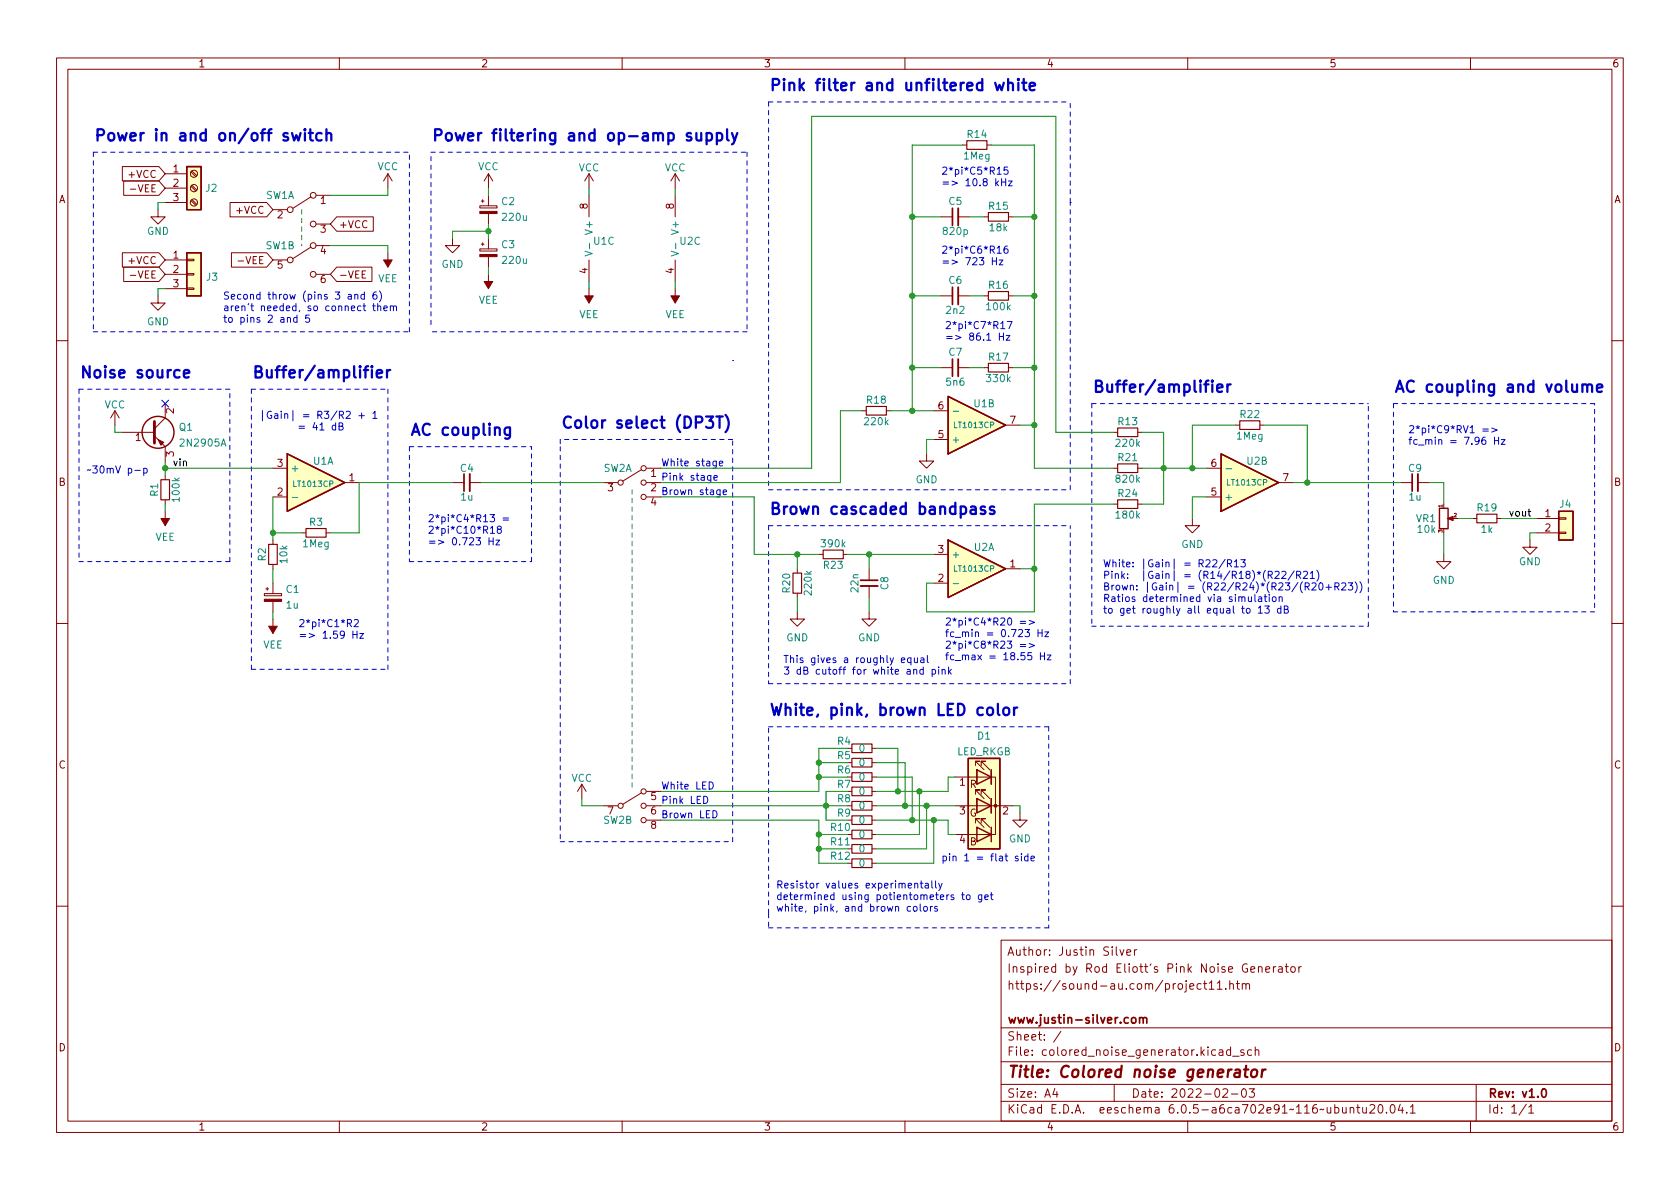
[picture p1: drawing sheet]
<svg xmlns="http://www.w3.org/2000/svg" width="297mm" height="210mm" viewBox="0 0 297 210" stroke-linecap="round" stroke-linejoin="round" font-family="sans-serif">
<g fill="none" stroke="#840000" stroke-width=".18">
<path d="M10 10.2h277v190.1h-277zM12 12.2h273v186.1h-273zM60 10.2v2M110 10.2v2M160 10.2v2M210 10.2v2M260 10.2v2M21.6 29.5h6.5l1.1 1.2-1.1 1.3h-6.5zM21.9 32h6.2l1.1 1.3-1.1 1.2h-6.2zM23 33.4h1M27.9 37.1v1.2h1.3l-1.3 1.3-1.2-1.3h1.2M29.2 30.7h3.8"/>
<path d="M29.2 33.3h3.8M29.2 35.8h3.8M33.8 35.5l.8 .8M33.8 32.9l.8 .9M33.8 30.4l.8 .8M33.9 35.3l.9 .8M33.9 32.8l.9 .8M33.9 30.2l.9 .9M40.7 35.8h6.4l1.2 1.3-1.2 1.2h-6.4zM48.3 37.1h2.5M55 34.8l-3.2 2M55.9 34.5h2.5"/>
<path d="M55.9 39.6h2.5M59.5 38.3h6.5v2.6h-6.5l-1.1-1.3zM68.6 30.7v2.6M68.6 30.7l-.8 1.3M68.6 30.7l.7 1.3M84.8 36.4h3.1v.4h-3.1zM85.1 35.6h.5M85.3 35.3v.5M86.4 30.7v2.6M86.4 34.5v1.9M86.4 37.8v1.8M86.4 30.7l-.8 1.3"/>
<path d="M86.4 30.7l.7 1.3M104.1 30.7l-.7 1.3M104.1 30.7v2.6M104.1 34.5v3.8M104.1 30.7l.8 1.3M119.4 30.7l-.8 1.3M119.4 30.7v2.6M119.4 34.5v3.8M119.4 30.7l.7 1.3M166.4 38.3h2M169.4 38.3h2M170.2 25.6h.7"/>
<path d="M174 38.3h.8M174.5 25.6h.8M178.3 38.3h.8M21.6 44.7h6.5l1.1 1.3-1.1 1.2h-6.5zM21.9 47.2h6.2l1.1 1.3-1.1 1.3h-6.2zM23 48.7h1M27.9 52.3v1.3h1.3l-1.3 1.3-1.2-1.3h1.2M29.2 46h3.8M29.2 48.5h3.8M29.2 51h3.8M33 50.9h1.3v.3h-1.3zM33 48.4h1.3v.2h-1.3z"/>
<path d="M33 45.8h1.3v.3h-1.3zM40.9 44.7h6.2l1.2 1.3-1.2 1.2h-6.2zM42.1 46.1h1M48.3 46h2.5M55 43.7l-3.2 2M55.9 43.4h2.5M55.9 48.5h2.5M59.5 47.2h6.3v2.6h-6.3l-1.1-1.3zM64 48.5h.5M64.6 47.9h-.6v1.3h.6M68.6 44.7v2.5M80 42.2v1.2h1.3l-1.3 1.3-1.3-1.3h1.3"/>
<path d="M84.8 44h3.1v.4h-3.1zM85.1 43.2h.5M85.3 42.9v.5M86.4 42.2v1.8M86.4 45.4v1.8M86.4 48.5v2.5M104.1 46v3.8M104.1 51v2.6M119.4 46v3.8M119.4 51v2.6M166.4 52.3h2M169.4 52.3h2"/>
<path d="M174 52.3h.8M178.3 52.3h.8M10 60.2h2M20.3 72.6l-.7 1.3M20.3 72.6v2.6M20.3 72.6l.8 1.3M21.6 76.4h5.7M27.3 77.1l1.9 1.9v2.5M29.2 71.4v2.5l-1.9 1.9M152.4 72.6h.8M156.7 72.6h.8M165.1 72.6h2.5"/>
<path d="M165.1 77.7h2.5M166.4 65h2M169.4 65h2M174 65h.8M177.8 75.2h2.5M178.3 65h.8M196.8 76.4h.8M201.2 76.4h.7M218.4 75.2h.8M222.8 75.2h.7M285 60.2h2M29.2 84.1v.7"/>
<path d="M29.2 88.4v.7M29.2 90.4v2.6M48.3 95.5v.8M48.3 99.8v.8M48.3 87.9h2.5M48.3 82.8h2.5M53.3 94.2h.8M57.7 94.2h.7M61 85.3h2.5M80 85.3h2M83.1 85.3h2M106.7 85.3h2.5"/>
<path d="M113.4 83.1l-3.3 2M114.3 85.3h2.5M114.3 87.9h2.5M114.3 82.8h2.5M144.8 98h.7M149.1 98h.8M163.8 80.3v1.2h1.3l-1.3 1.3-1.2-1.3h1.2M165.1 98h2.5M196.8 82.8h.8M196.8 89.1h.8M201.2 82.8h.7M201.2 89.1h.7"/>
<path d="M210.8 91.7v1.3h1.3l-1.3 1.2-1.3-1.2h1.3M213.4 87.9h2.5M213.4 82.8h2.5M226.1 85.3h2.5M247.6 85.3h2.1M250.7 85.3h2M255.3 98v1.3h1.2l-1.2 1.3-1.3-1.3h1.3M260.3 91.7h.8M264.7 91.7h.7M270.5 95.5v1.3h1.3l-1.3 1.2-1.3-1.2h1.3M271.8 91.7h3.8M271.8 94.2h3.8"/>
<path d="M275.6 94.1h1.3v.3h-1.3zM275.6 91.6h1.3v.2h-1.3zM10 110.2h2M46.7 105h3.1v.4h-3.1zM47 104.1h.5M47.2 103.9v.5M48.3 103.1v1.9M48.3 106.3v1.9M48.3 109.5v2.5M141 108.2v1.3h1.2l-1.2 1.2-1.3-1.2h1.3M141 100.6v.7M141 104.9v.8"/>
<path d="M153.7 108.2v1.3h1.2l-1.2 1.2-1.3-1.2h1.3M153.7 100.6v2M153.7 103.6v2.1M165.1 103.1h2.5M177.8 100.6h2.5M285 110.2h2M102.9 138.7l-.8 1.2M102.9 138.7v2.5M102.9 138.7l.7 1.2M114.3 139.9h2.5M149.9 139.9h.7M149.9 132.3h.7"/>
<path d="M154.2 139.9h.7M154.2 132.3h.7M154.2 134.9h.7M154.2 137.4h.7M168.9 137.4h7.1v10.2h-1M172.5 135.4v-.8h.7h-.7l1.5 1.5M172.7 136.1v2.6zM172.7 136.1h.1M173.5 135.4v-.8h.7h-.7l1.5 1.5M175.3 136.1v2.6M106.7 142.5h2.5M113.4 140.2l-3.3 2"/>
<path d="M114.3 142.5h2.5M114.3 145h2.5M149.9 152.6h.7M149.9 150.1h.7M154.2 142.5h.7M154.2 145h.7M154.2 152.6h.7M154.2 150.1h.7M154.2 147.6h.7M168.9 142.5h2.5M168.9 147.6h6.4M172.5 145.5v-.7h.7h-.7l1.5 1.5"/>
<path d="M172.5 140.5v-.8h.7h-.7l1.5 1.5M172.7 141.2v2.6zM172.7 141.2h.1M172.7 142.5h6.4M173.5 145.5v-.7h.7h-.7l1.5 1.5M173.5 140.5v-.8h.7h-.7l1.5 1.5M175.3 141.2v2.6M180.3 143.8v1.2h1.3l-1.3 1.3-1.2-1.3h1.2M10 160.2h2M177 166.3h108v32h-108zM197.4 167.4v1.3l.2 .2M198 167.9l.4 1 .3-1"/>
<path d="M199.2 168.4l.7-.1v-.3l-.5-.1-.2 .2 .1 .8h.6M200.6 167.9v1M201 167.9l-.3 .1-.1 .2M212.4 174l-.5-.1-.3 .3v.4l.2 .3h.6M212.8 173.9h.6M213 173.4v1.3l.4 .2M213.8 173.9l.4-.5v1.5M213.8 174.9h.8M215.2 173.9l.4-.5v1.5M215.2 174.9h.9M216.7 174.8v.1M217.4 174.1l.2-.2 .4 .1 .1 .9"/>
<path d="M217.4 173.4v1.5M218.6 173.9h.5M218.8 173.4v1.3l.3 .2M219.6 174.1l.3-.2 .3 .1 .1 .9M219.6 173.9v1M220.3 174.1l.2-.2 .4 .1v.9M221.1 171.4l.8-.1-.1-.3-.4-.1-.3 .2 .1 .8h.6M222.5 171.1l.2-.2 .4 .1v.9M222.5 170.9v1M223.8 171.4l.7-.1-.1-.3-.4-.1-.2 .2 .1 .8h.5M225.1 170.9v1M225.6 170.9l-.3 .1-.2 .2"/>
<path d="M226.1 171h.5l.1 .9M226.7 171.3l-.5 .1a.29 .29 0 0 0-.2 .2 .29 .29 0 0 0 .2 .3h.5M227.2 170.9h.6M227.4 170.4v1.3l.4 .2M228.4 171l.3-.1 .3 .3v.4l-.3 .3h-.3l-.2-.3v-.4zM229.6 170.9v1M230.1 170.9l-.3 .1-.2 .2M285 160.2h2M60 198.3v2M110 198.3v2M160 198.3v2M177 194.8h108"/>
<path d="M177 191.8h108M177 187.8h108M177 181.8h108M186.5 192.5l-.4 1h1M186.9 193v1M187.6 182.4l-1.3 1.9M197 191.8v3M210 198.3v2M215.6 185.7h.5l.1 .9M216.2 192.7l.6-.2 .2 .2 .1 .3-1 1h1M216.2 186l-.5 .1a.29 .29 0 0 0-.2 .2 .29 .29 0 0 0 .2 .3h.5M217.6 185.7l-.5-.1-.2 .3v.4l.1 .3h.6"/>
<path d="M217.6 185.1v1.5M217.7 193.5h1.2M217.9 186.8h1.2M219.7 192.6l.2-.1a.81 .81 0 0 1 .5 .7 .81 .81 0 0 1-.3 .8h-.1a.81 .81 0 0 1-.6-.6 .81 .81 0 0 1 .3-.8zM219.9 185.7l-.3-.1-.2 .2v.3l.5 .1v.4h-.5M220.9 192.5h.9l-.5 .6 .4 .1v.7l-.2 .1h-.4l-.2-.1M221.3 185.7l-.4-.1-.3 .3v.4l.1 .3h.6M221.9 185.8l.2-.2 .4 .1 .1 .9M221.9 185.1v1.5M238.7 196l.2-.2 .4 .1 .1 .9M238.7 195.8v1M239.9 195.8h.5"/>
<path d="M240.1 195.3v1.3l.3 .2M240.9 195.8l.1 1h.4l.2-.1M241.6 195.8v1M242.2 195.5l.6-.2 .2 .2 .1 .3-1 1h1M243.8 195.5l.2-.2a.81 .81 0 0 1 .6 .7 .81 .81 0 0 1-.3 .8h-.2a.81 .81 0 0 1-.3-1.3zM245.1 196.7v.1M246 195.4l.1-.1a.81 .81 0 0 1 .6 .7 .81 .81 0 0 1-.3 .8h-.1a.81 .81 0 0 1-.6-.6 .81 .81 0 0 1 .3-.8zM247.6 195.3l-.4 1h.9M247.9 195.8v1M248.7 196.7v.1M249.4 195.8l.4-.5v1.5M249.4 196.8h.8"/>
<path d="M260 198.3v2M261 191.8v6.5M269.9 195.3l-1.3 1.9M270.3 195.8l.4-.5v1.5M270.3 196.8h.9"/>
<circle cx="34.3" cy="35.8" r=".63"/>
<circle cx="34.3" cy="33.3" r=".63"/>
<circle cx="34.3" cy="30.7" r=".63"/>
<circle cx="51.3" cy="37.1" r=".51"/>
<circle cx="55.4" cy="34.5" r=".51"/>
<circle cx="55.4" cy="39.6" r=".51"/>
<circle cx="51.3" cy="46" r=".51"/>
<circle cx="55.4" cy="43.4" r=".51"/>
<circle cx="55.4" cy="48.5" r=".51"/>
<circle cx="109.7" cy="85.3" r=".46"/>
<circle cx="113.8" cy="82.8" r=".46"/>
<circle cx="113.8" cy="85.3" r=".46"/>
<circle cx="113.8" cy="87.9" r=".46"/>
<circle cx="113.8" cy="139.9" r=".46"/>
<circle cx="109.7" cy="142.5" r=".46"/>
<circle cx="113.8" cy="145" r=".46"/>
<circle cx="113.8" cy="142.5" r=".46"/>
</g>
<path d="M168.4 36.8v3.1M168.4 50.8v3M168.4 63.5v3M82 83.8v3.1M249.7 83.8v3.1M152.1 102.6h3.1M201.5 179.9v1M200.1 180.1l.2-.2 .5 .2v.5l-.1 .3h-.4l-.2-.1zM201.5 180.1l.2-.2 .4 .1v.9M202.1 180.1l.2-.2 .4 .1 .1 .9M272.8 192.6l.1-.1a.81 .81 0 0 1 .6 .7 .81 .81 0 0 1-.3 .8h-.1a.81 .81 0 0 1-.6-.6 .81 .81 0 0 1 .3-.8z" fill="none" stroke="#840000" stroke-width=".3"/>
<path d="M218.4 189.2l.2-.1 .6 .1-.1 1.3M219.2 189.6l-.6 .1a.4 .4 0 0 0-.4 .3 .4 .4 0 0 0 .3 .5l.6-.1M220 189.1h.7M220.3 188.5l-.2 1.7 .1 .2 .4 .1M221.4 189.3a.52 .52 0 0 1 .5-.2 .52 .52 0 0 1 .4 .4l-.1 .6a.55 .55 0 0 1-.5 .4 .55 .55 0 0 1-.5-.4zM223.2 189.1l-.2 1.4M223.8 189.1l-.4 .1-.2 .3" fill="none" stroke="#840000" stroke-width=".4"/>
<g fill="#840000" stroke="#840000" stroke-width=".18">
<path d="M46.7 106h3.1v.3h-3.1z"/>
<path d="M84.8 37.4h3.1v.4h-3.1z"/>
<path d="M84.8 45h3.1v.4h-3.1z"/>
<path d="M85.6 49.8h1.5l-.7 1.2z"/>
<path d="M47.5 110.7h1.5l-.7 1.3z"/>
<path d="M103.4 52.3h1.5l-.8 1.3z"/>
<path d="M118.6 52.3h1.5l-.7 1.3z"/>
<path d="M255.9 91.7l1-.4v.8l-1-.4h.3z"/>
<path d="M67.8 46h1.5l-.7 1.2z"/>
<path d="M28.4 91.7h1.6l-.8 1.3z"/>
<path d="M27.9 77.7l1.1 .5-.6 .5z"/>
<circle cx="176" cy="142.5" r=".25"/>
</g>
<g fill="none" stroke="#840000" stroke-width=".2">
<path d="M170.9 24.9h3.6v1.5h-3.6zM174.8 37.6h3.5v1.5h-3.5zM174.8 51.6h3.5v1.5h-3.5zM153.2 71.9h3.5v1.5h-3.5zM174.8 64.3h3.5v1.5h-3.5zM197.6 75.7h3.6v1.5h-3.6zM219.2 74.4h3.6v1.5h-3.6zM28.4 84.8h1.6v3.6h-1.6zM47.5 96.3h1.5v3.5h-1.5zM54.1 93.5h3.6v1.5h-3.6zM145.5 97.3h3.6v1.5h-3.6zM197.6 82h3.6v1.6h-3.6z"/>
<path d="M197.6 88.4h3.6v1.5h-3.6zM261.1 90.9h3.6v1.6h-3.6zM140.2 101.3h1.5v3.6h-1.5zM150.6 131.6h3.6v1.5h-3.6zM150.6 134.1h3.6v1.5h-3.6zM150.6 136.6h3.6v1.6h-3.6zM150.6 139.2h3.6v1.5h-3.6zM150.6 141.7h3.6v1.6h-3.6zM150.6 151.9h3.6v1.5h-3.6zM150.6 149.3h3.6v1.6h-3.6zM150.6 144.3h3.6v1.5h-3.6zM150.6 146.8h3.6v1.5h-3.6z"/>
</g>
<path d="M103.4 44.4l1.3 .4-1.3 .5M104.2 43v1M118.7 44.4l1.3 .4-1.3 .5M119.5 43v1M168.5 72.7h1M51.7 88h1M216.8 82.9h1M168.5 103.2h1" fill="none" stroke="#008484" stroke-width=".18"/>
<g fill="none" stroke="#840000" stroke-width=".25">
<path d="M33 29.5h2.6v7.6h-2.6zM33 44.7h2.6v7.6h-2.6zM167.6 70.1l10.2 5.1-10.2 5.1zM50.8 80.3l10.2 5-10.2 5.1zM167.6 95.5l10.2 5.1-10.2 5.1zM215.9 80.3l10.2 5-10.2 5.1zM254.5 89.9h1.5v3.6h-1.5zM275.6 90.4h2.5v5.1h-2.5zM171.2 134.1h5.6v16h-5.6zM172.7 136.1l2.6 1.3-2.6 1.3zM175.3 136.1v2.6M172.7 146.3l2.6 1.3-2.6 1.2z"/>
<path d="M172.7 141.2l2.6 1.3-2.6 1.3zM175.3 141.2v2.6M175.3 146.3v2.5"/>
<circle cx="27.9" cy="76.4" r="2.82"/>
</g>
<path d="M169.4 36.8v3.1M169.4 50.8v3M169.4 63.5v3M83.1 83.8v3.1M250.7 83.8v3.1M152.1 103.6h3.1" fill="none" stroke="#840000" stroke-width=".33"/>
<g fill="#ffffc2" stroke="#ffffc2" stroke-width=".18">
<path d="M215.9 80.3l10.2 5-10.2 5.1z"/>
<path d="M275.6 90.4h2.5v5.1h-2.5z"/>
<path d="M33 44.7h2.6v7.6h-2.6z"/>
<path d="M33 29.5h2.6v7.6h-2.6z"/>
<path d="M167.6 70.1l10.2 5.1-10.2 5.1z"/>
<path d="M171.2 134.1h5.6v16h-5.6z"/>
<path d="M50.8 80.3l10.2 5-10.2 5.1z"/>
<path d="M167.6 95.5l10.2 5.1-10.2 5.1z"/>
</g>
<path d="M27.3 74.5v3.9" fill="none" stroke="#840000" stroke-width=".51"/>
<path d="M270.2 90.4h.4M270.3 90v1.1l.3 .2" fill="none" stroke="#000" stroke-width=".18"/>
<g fill="none" stroke="#0000c2" stroke-width=".18">
<path d="M176.2 32.4l.3 .5M176.3 30.8h.7M176.5 32l-.4 .5M177.1 31.6v1.3M177.1 32.2h.7M177.8 31.6v1.3M178.2 29.5h-.6l-.1 .6 .2-.1 .4 .1 .1 .2v.4l-.2 .1-.5-.1M178.3 32h.7l-.7 .9h.7M52.5 56.2l-.4-.1-.2 .3 .1 .5h.5M52.5 55.7v1.3M54.7 55.7h-.6l-.1 .6 .2-.1 .4 .1 .1 .1v.5l-.2 .1-.5-.1M61.6 52.1h.5v.8"/>
<path d="M62.1 52.4h-.4l-.2 .2 .2 .3 .4-.1M62.7 52.2l.2-.1h.3l.1 .8M62.7 52.1v.8M64.2 54.1h.5M64.4 53.7v1.1l.3 .1M64.4 52.1h-.3l-.3 .2 .1 .5h.5M64.4 51.6v1.3M65.9 54.1h.5M66.1 53.7v1.1l.3 .1M66.5 51.6l-.3 .1a.85 .85 0 0 0 0 1.2l.4-.1 .1-.4-.3-.3h-.2l-.3 .3M66.8 54.2l.2-.1 .3 .1v.7M66.8 53.7v1.2"/>
<path d="M67.1 51.4a1.46 1.46 0 0 1 0 2M67.9 54.5l.6-.1-.1-.2-.3-.1-.2 .2v.6h.5M69 54.2l.2-.1 .3 .1 .1 .7M69 54.1v.8M69.6 54.3l.1-.2 .3 .1 .1 .7M175.5 45.6v1.2M175.5 46.2h.7M176.2 45.6v1.2M176.3 44.8h.7M176.7 46h.6l-.6 .8h.6M176.7 58.9v1.3M176.7 59.5h.7"/>
<path d="M176.9 58.1h.8M177.4 58.9v1.3M177.9 59.3h.7l-.7 .9h.7M178.1 56.8h.8l-.5 1.3M178.1 43.5l-.3 .1a.85 .85 0 0 0 0 1.2l.4-.1v-.5l-.2-.2h-.2l-.3 .2M52.9 75.4h.9M52.9 75.7h.9M55.7 74.7l-.3 .9h.7M56 75.2v.8M56.6 75.1l.3-.3v1.2M56.6 76h.7M59.3 75.3l-.3-.1-.3 .2 .2 .6h.4"/>
<path d="M59.3 74.8v1.2M59.9 75.4l.6-.1 .1-.2v-.2l-.7-.1v1.2h.5l.2-.1 .1-.3-.3-.2M60 73.4l.6-.1 .1-.2v-.3l-.7-.1v1.3M60.3 73.4l.4 .6M61.2 72.8l.5-.1 .2 .4-.7 .9h.7M63.5 73.5h.9M63.9 73v1M65.9 73.1l.4-.4v1.3M65.9 74h.8M262.2 75.9h.9M262.2 76.2h.9M263.8 75.7l.9 .4-.9 .3"/>
<path d="M264.2 77.3v1.3M264.2 77.9h.8M265 77.3v1.3M265.4 77.7h.7l-.7 .9h.7M23.8 83.2h1M25.4 82.9l.4-.1 .2 .3-.1 .5h-.5M25.4 82.8v1.3M86.5 95.1v1.3M86.5 95.7h.7M86.7 93.4l.4-.4v1.3M86.7 94.3h.7M87.2 95.1v1.3"/>
<path d="M87.7 95.5h.6l-.6 .9h.6M88.2 93.6l-.3-.3 .1-.1 .2-.2 .3 .1 .1 .2v.2l-.6 .1-.1 .2v.3l.3 .2h.2l.2-.2v-.3l-.2-.2M88.9 91.6h1M88.9 92h1M125.7 84.1v1l-.3 .3-.3-.1M125.7 84.1h-.4l-.2 .2 .1 .6h.5M126.2 84.5l.6-.1v-.3h-.4l-.2 .2 .1 .6h.5M127.2 82l.6-.2-.1-.2-.3-.1-.2 .2 .1 .6h.4M127.3 86.6v1.1l-.2 .2-.3-.1M127.3 86.7l-.3-.1-.3 .3 .1 .5h.5M127.9 87l.6-.1-.1-.2-.4-.1-.1 .2v.6h.5M214.4 99.1l.5-.1 .3 .3-.8 .9h.8"/>
<path d="M216.6 98.9l-1.1 1.6M217 99.6h.6l.2-.2-.1-.3-.7-.1v1.2M217.3 99.6l.5 .6M218.2 99.3l.4-.3v1.2M219.4 99h.8l-.4 .5 .3 .1v.5l-.2 .1-.5-.1M62.4 111.6v1.3M62.4 112.2h.7M62.6 109.7l.5-.1 .3 .3-.8 .9h.8M63.1 111.6v1.3M63.6 112h.7l-.7 .9h.7M159.4 116.8l.6-.2-.1-.2-.3-.1-.2 .2v.6h.5M161.1 116.4l-.4-.1-.2 .3 .1 .5h.5"/>
<path d="M161.1 116.3v1.3M161.5 118.5l.2-.1h.3l.1 .8M161.7 116.3v.8l.3 .1 .2-.1M162.2 116.3v.9M162.8 116.4h.5l.1 .8M163.2 118.4h-.3l-.3 .2 .2 .6h.4M163.2 117.9v1.3M163.4 116.6l-.5 .1-.1 .2 .1 .3 .5-.1M164 115.9v1.1l.1 .2M164.8 118.4h.4l.2 .2-.1 .6h-.5M164.8 118.4v1.2M166 117.9v.2"/>
<path d="M166 118.4v.8M166.6 118.5l.1-.1h.4v.8M166.6 118.4v.8M167.7 117.9v1.3M167.8 118.7l.4 .5M168.2 118.4l-.5 .5M180.4 109.9h1M180.4 110.2h1M180.4 114h1M180.4 114.3h1M181.2 111.3h.8l-.4 .5 .4 .1v.6l-.2 .1-.6-.1M182 109.7l.9 .4-.9 .3"/>
<path d="M182 113.8l.9 .4-.9 .3M182.4 115.4h-.6l-.1 .6 .2-.1 .4 .1 .1 .1v.5l-.2 .1-.5-.1M183.5 111.3v1.3M183.5 111.9h.8M184 115.4v1.3M184 116h.7M184.3 111.3v1.3M184.7 115.4v1.3M184.7 111.7h.7l-.7 .9h.7M185.2 115.8h.6l-.6 .9h.6M218.2 100.2h.8M220.5 107.6h.3l.2 .2v.4l-.2 .2h-.3l-.1-.2z"/>
<path d="M220.7 105.5l.1 .8 .3 .1 .2-.1M221.3 105.5v.9M221.9 105.1v1.1l.2 .2M222.5 107.5l.3-.3v1.2M222.5 108.4h.7M222.5 105.6h.5l.1 .8M223.1 105.8l-.4 .1-.2 .2 .2 .3 .4-.1M223.5 105.5h.5M223.6 107.2h.8l-.4 .4 .4 .2v.5l-.2 .1-.6-.1M223.7 105.1v1.1l.3 .2M224.2 101.7l.6-.1 .2-.2-.1-.3-.7-.1v1.3M224.4 105.5v.9"/>
<path d="M224.5 101.7l.5 .6M225.1 105.6l.3-.1 .2 .3v.3l-.2 .3-.3-.1-.1-.2zM225.4 101.1l.5-.1 .3 .4-.8 .9h.8M226.2 105.7l.1-.2 .4 .1v.8M226.2 105.5v.9M226.5 107.6h-.4l-.2 .2 .1 .6h.5M226.5 107.2v1.2M226.7 101.1l.4-.1 .3 .4-.8 .9h.8M227.1 107.8l.5-.1 .1-.2v-.2l-.6-.1v1.2h.5l.1-.1 .1-.3-.3-.2M228.8 101l-1.1 1.6M229.3 101.7l.6-.1 .1-.2-.1-.3-.6-.1v1.3M229.6 101.7l.4 .6"/>
<path d="M230.5 101.1l.4-.1 .3 .4-.8 .9h.8M230.8 103.7h.6l.1-.2-.1-.3-.6-.1v1.2M231.1 103.7l.4 .6M231.7 101.4l.3-.4v1.3M231.7 102.3h.7M232 103.2l.5-.1 .2 .3-.8 .9h.8M232.8 100.8a1.46 1.46 0 0 1 0 2M233.3 103.2l.2-.1a.68 .68 0 0 1 .4 .6 .68 .68 0 0 1-.4 .6l-.2-.1-.1-.3zM234.5 103.9h.9M234.9 103.4v.9M236 103.7h.6l.1-.2v-.3l-.7-.1v1.2M236.3 103.7l.4 .6"/>
<path d="M237.2 103.2l.5-.1 .3 .3-.8 .9h.8M238.4 103.1h.8l-.5 .4 .4 .2v.5l-.2 .1-.5-.1M239.6 102.9a1.46 1.46 0 0 1 0 1.9M240.4 102.9a1.46 1.46 0 0 1 0 1.9M125.4 138.3a.64 .64 0 0 1 .7 .6 .64 .64 0 0 1-.7 .6zM124.4 140.8a.64 .64 0 0 1 .7 .6 .64 .64 0 0 1-.7 .7zM126 143.3a.64 .64 0 0 1 .8 .7 .64 .64 0 0 1-.8 .6zM161.7 156.3l.2-.1 .3 .1 .1 .7M162.7 159.9v1l.2 .2M162.7 156.2h.5M162.9 155.8v1.1l.3 .1M163.6 156.3h.5v.7"/>
<path d="M164.1 156.5l-.4 .1-.2 .1 .2 .3h.4M164.8 155.8v1.1l.1 .1M165.4 155.8v1.1l.2 .1M166 156.2l.3 .8M166.6 156.2l-.5 1.1-.1 .2M168.6 158.3l-.3-.1-.2 .2 .1 .2 .4 .1v.3h-.5M170 158.2h.5M170.2 157.8v1.1l.3 .2M171 158.3l.3-.1 .2 .3v.3l-.2 .3-.3-.1-.1-.2zM173.6 158.2v1.1l-.3 .2-.3-.1M173.6 158.3l-.4-.1-.2 .3 .1 .5h.5M174.1 158.7l.6-.2v-.2l-.4-.1-.2 .2 .1 .6h.5"/>
<path d="M175.1 158.2h.5M175.3 157.8v1.1l.3 .2M180 151.5l-.3-.1-.2 .2 .1 .2 .4 .1v.3h-.5M180.6 151v.1M180.6 151.4v.8M181.7 151.5l-.3-.1-.3 .2 .2 .6h.4M181.7 151v1.2M182.3 151.8l.6-.1-.1-.2-.3-.1-.2 .2 .1 .6h.4M161 160.3h-.4l-.2 .2 .1 .6h.5M161.6 160.3h.3l.3 .2v.4l-.3 .2h-.3l-.1-.2zM163.4 160.3h.3l.3 .2v.4l-.3 .2h-.3l-.1-.2zM164.5 160.3v.8"/>
<path d="M164.9 160.3l-.4 .2M165.7 160.3h-.3l-.2 .2 .1 .1 .4 .2v.3h-.5"/>
</g>
<g fill="none" stroke="#0000c2" stroke-width=".4">
<path d="M176 14.6l.3 1.4 .4-1 .4 1 .4-1.4M178.2 14.8a.5 .5 0 0 1 .9 .1v1.1M178.2 14v2M180.1 14l-.1 .1 .1 .1 .1-.1-.1-.1v.2M180.1 14.6v1.4M180.7 14.6h.8M181 14v1.7l.1 .2 .4 .1M182.1 15.3l.9-.2-.1-.4-.6-.1-.2 .3 .1 1 .1 .1 .6-.1M51.6 23.5l.4 1.4 .4-1 .4 1 .4-1.4M53.9 22.9h-.1l.1 .1 .1-.1h-.1v.1M53.9 23.5v1.4M54.6 23.5h.7"/>
<path d="M54.9 22.9v1.7l.1 .2 .3 .1M56.9 23.6l-.6-.1-.4 .4v.6l.2 .3 .2 .1 .6-.1M57.7 23.7a.5 .5 0 0 1 .9 .1v1.1M57.7 22.9v2M123.1 23.5l.1 1.3a.54 .54 0 0 0 .8-.1M124 23.5v1.4M124.9 23.6l.6-.1 .4 .4v.6l-.2 .3-.2 .1-.6-.1M124.9 23.5v2M126.7 23.6l.6-.1 .4 .4v.6l-.2 .3-.2 .1-.6-.1M126.7 23.5v2M128.6 22.9v1.7l.2 .3M129.4 23.5l.5 1.4"/>
<path d="M130.4 23.5l-.7 1.8-.3 .2M32.5 66.1l1-.2-.1-.4-.6-.1-.3 .3 .1 1 .2 .1 .6-.1M66.6 66.1l1-.2-.1-.4-.6-.1-.3 .3 .1 1 .2 .1 .6-.1M68.4 65.4v1.4M69 65.4a.51 .51 0 0 0-.6 .4M90.2 75.6v1.6a.54 .54 0 0 1-.9 .3M90.2 75.7l-.6-.1-.4 .4v.5l.2 .3 .2 .1 .6-.1M124.8 73.7h1.3l-.7 .7a.54 .54 0 0 1 .7 .4v.5l-.2 .3-.8 .1-.3-.2M126.7 73.7h1.1M127.2 73.7v2M128.3 73.4a2.29 2.29 0 0 1 0 3M215.2 68.6l1-.2-.1-.3-.6-.1-.3 .3 .1 .9 .2 .1 .6-.1"/>
<path d="M217 68v1.3M217.6 68a.51 .51 0 0 0-.6 .4M279.8 68.2a.5 .5 0 0 1 .8 .1v1M280.6 68.3l.3-.3 .5 .1 .1 1.2M282.4 68.6l.9-.2-.1-.3-.6-.1-.2 .3 .1 .9 .1 .1 .6-.1M174.2 89.7l-.5-.1-.3 .2 .1 .3 .7 .2v.2v.3l-.2 .1-.6-.1M175.8 89.7l-.5-.1-.3 .2 .1 .3 .7 .2 .1 .2-.1 .3-.2 .1-.6-.1M174.6 125.3a.54 .54 0 0 1 .6-.2 .54 .54 0 0 1 .4 .4v.6a.54 .54 0 0 1-.5 .4 .54 .54 0 0 1-.6-.4zM176.4 124.5v1.7l.3 .3M177.6 125.2a.54 .54 0 0 1 .8 .3v.6a.54 .54 0 0 1-.5 .4 .54 .54 0 0 1-.5-.4v-.6zM179.3 125.1v1.4M179.9 125.1a.51 .51 0 0 0-.6 .4"/>
</g>
<g fill="none" stroke="#0000c2" stroke-width=".18" stroke-dasharray=".8 .8">
<path d="M135.9 18v68.6M135.9 18h53.3M16.5 26.9h55.9M16.5 26.9v31.8M76.2 26.9h55.9M132.1 26.9v31.8M189.2 35.8v-17.8M189.2 35.8h.1M16.5 58.7h55.9M72.4 58.7v-31.8M76.2 57.4v-30.5M132.1 58.7h-55.9"/>
<path d="M14 68.8v30.5M14 68.8h26.6M44.4 68.8v49.6M44.4 68.8h24.2M72.4 79v20.3M72.4 79h21.6M99.1 77.7v1.3M99.1 79v69.8M129.5 63.7h.1M129.5 77.7h-30.4M193 71.4v39.3M193 71.4h48.9"/>
<path d="M246.4 71.4v36.8M246.4 71.4h15.2M281.9 77.7v30.5M281.9 77.7v-6.3M281.9 71.4h-20.3M14 99.3h26.6M40.6 99.3v-30.5M72.4 99.3h21.6M94 99.3v-20.3M135.9 86.6h53.3M135.9 93h53.3M135.9 93v27.9"/>
<path d="M189.2 86.6v-50.8M44.4 118.4h24.2M68.6 118.4v-49.6M193 110.7h48.9M241.9 110.7v-39.3M246.4 108.2h15.2M281.9 108.2h-21.6M135.9 128.5h49.5M135.9 120.9h53.3M185.4 128.5v35.6M189.2 120.9v-27.9M99.1 148.8h30.4"/>
<path d="M129.5 148.8v-71.1M135.9 164.1h49.5M135.9 161.5v2.6M135.9 161.5v-33"/>
</g>
<path d="M53.3 37.1v6.3M111.8 86.6v53.3" fill="none" stroke="#484848" stroke-width=".18" stroke-dasharray=".8 .8"/>
<g fill="none" stroke="#008400" stroke-width=".18">
<path d="M29.2 35.8h-1.3v1.3M68.6 33.3v1.2h-10.2M86.4 33.3v1.2M86.4 39.6v2.6M104.1 33.3v1.2M119.4 33.3v1.2M161.3 38.3h5.1M170.2 25.6h-8.9v47M171.4 38.3h2.6M175.3 25.6h7.6v57.2h13.9M179.1 38.3h3.8M29.2 51h-1.3v1.3"/>
<path d="M58.4 43.4h10.2v1.3M86.4 47.2v1.3M86.4 40.9h-6.4v1.3M104.1 49.8v1.2M119.4 49.8v1.2M161.3 52.3h5.1M171.4 52.3h2.6M179.1 52.3h3.8M20.3 75.2v1.2h1.3M152.4 72.6h-3.8v12.7h-31.8M157.5 72.6h7.6M161.3 65h5.1"/>
<path d="M165.1 77.7h-1.3v2.6M171.4 65h2.6M179.1 65h3.8M180.3 75.2h2.6M196.8 76.4h-10.1v-55.8h-43.2v62.2h-26.7M201.9 76.4h3.8v12.7h-3.8M218.4 75.2h-7.6v7.6M223.5 75.2h7.6v10.1M29.2 82.8h19.1M29.2 81.5v2.6M29.2 89.1v1.3M48.3 94.2h5"/>
<path d="M48.3 87.9v7.6M80 85.3h-16.5v8.9h-5.1M85.1 85.3h21.6M116.8 87.9h16.5v10.1h11.5M141 98v2.6M149.9 98h15.2M153.7 98v2.6M196.8 89.1h-13.9v19.1h-19.1v-5.1h1.3M201.9 82.8h11.5M213.4 87.9h-2.6v3.8M228.6 85.3h19M252.7 85.3h2.6v3.8"/>
<path d="M255.3 94.2v3.8M257.8 91.7h2.5M265.4 91.7h6.4M271.8 94.2h-1.3v1.3M48.3 100.6v2.5M48.3 108.2v1.3M141 105.7v2.5M153.7 105.7v2.5M180.3 100.6h2.6M144.8 134.9h5.1M144.8 137.4h5.1M149.9 132.3h-5.1v7.6h-28"/>
<path d="M149.9 139.9h-3.9v5.1h3.9M154.9 134.9h5.1v7.6M154.9 132.3h3.8v7.6M154.9 137.4h6.4v7.6M162.6 139.9v7.7h-7.7M168.9 137.4h-1.3v2.5h-12.7M102.9 141.2v1.3h3.8M116.8 142.5h33.1M116.8 145h28v7.6h5.1M144.8 147.6h5.1M144.8 150.1h5.1M154.9 145h12.7v2.6h1.3"/>
<path d="M154.9 142.5h14M163.8 142.5v7.6h-8.9M165.1 145v7.6h-10.2M179.1 142.5h1.2v1.3"/>
</g>
<path d="M28.6 70.8l1.2 1.2M29.8 70.8l-1.2 1.2" fill="none" stroke="#000084" stroke-width=".18"/>
<g fill="#008400" stroke="#008400" stroke-width=".18">
<circle cx="182.9" cy="38.3" r=".46"/>
<circle cx="182.9" cy="52.3" r=".46"/>
<circle cx="182.9" cy="65" r=".46"/>
<circle cx="48.3" cy="94.2" r=".46"/>
<circle cx="144.8" cy="137.4" r=".46"/>
<circle cx="144.8" cy="147.6" r=".46"/>
<circle cx="144.8" cy="134.9" r=".46"/>
<circle cx="158.7" cy="139.9" r=".46"/>
<circle cx="86.4" cy="40.9" r=".46"/>
<circle cx="161.3" cy="38.3" r=".46"/>
<circle cx="161.3" cy="72.6" r=".46"/>
<circle cx="141" cy="98" r=".46"/>
<circle cx="153.7" cy="98" r=".46"/>
<circle cx="161.3" cy="65" r=".46"/>
<circle cx="161.3" cy="52.3" r=".46"/>
<circle cx="29.2" cy="82.8" r=".46"/>
<circle cx="161.3" cy="145" r=".46"/>
<circle cx="163.8" cy="142.5" r=".46"/>
<circle cx="165.1" cy="145" r=".46"/>
<circle cx="160" cy="142.5" r=".46"/>
<circle cx="205.7" cy="82.8" r=".46"/>
<circle cx="182.9" cy="100.6" r=".46"/>
<circle cx="182.9" cy="75.2" r=".46"/>
<circle cx="146" cy="142.5" r=".46"/>
<circle cx="162.6" cy="139.9" r=".46"/>
<circle cx="231.1" cy="85.3" r=".46"/>
<circle cx="210.8" cy="82.8" r=".46"/>
<circle cx="144.8" cy="150.1" r=".46"/>
</g>
<g font-size="2.8" fill="#0000c2">
<text x="135.9" y="16.1">Pink filter and unfiltered white</text>
<text x="16.5" y="24.9">Power in and on/off switch</text>
<text x="76.2" y="24.9">Power filtering and op-amp supply</text>
<text x="14" y="66.9">Noise source</text>
<text x="44.4" y="66.9">Buffer/amplifier</text>
<text x="193" y="69.4">Buffer/amplifier</text>
<text x="246.4" y="69.4">AC coupling and volume</text>
<text x="72.4" y="77">AC coupling</text>
<text x="99.1" y="75.7">Color select (DP3T)</text>
<text x="135.9" y="91">Brown cascaded bandpass</text>
<text x="135.9" y="126.5">White, pink, brown LED color</text>
</g>
<text font-size="2.8" fill="#840000" x="178" y="190.6">Title: Colored noise generator</text>
<g font-size="2.1" fill="#840000">
<text x="178" y="172">Inspired by Rod Eliott's Pink Noise Generator</text>
<text x="178" y="169">Author: Justin Silver</text>
<text x="178" y="175">https://sound-au.com/project11.htm</text>
<text x="178" y="184">Sheet: /</text>
<text x="178" y="181">www.justin-silver.com</text>
<text x="178" y="186.7">File: colored_noise_generator.kicad_sch</text>
<text x="178" y="196.9">KiCad E.D.A. eeschema 6.0.5-a6ca702e91~116~ubuntu20.04.1</text>
<text x="178" y="194.1">Size: A4</text>
<text x="200" y="194.1">Date: 2022-02-03</text>
<text x="263" y="194.1">Rev: v1.0</text>
<text x="263" y="196.9">Id: 1/1</text>
</g>
<g font-size="1.8" fill="#840000">
<text x="35" y="11.9">1</text>
<text x="85" y="11.9">2</text>
<text x="135" y="11.9">3</text>
<text x="185" y="11.9">4</text>
<text x="235" y="11.9">5</text>
<text x="285" y="11.9">6</text>
<text x="10.3" y="35.9">A</text>
<text x="23" y="31.5">+VCC</text>
<text x="23.7" y="34">-VEE</text>
<text x="30.6" y="30.5">1</text>
<text x="30.6" y="33">2</text>
<text x="30.6" y="35.6">3</text>
<text x="285.3" y="35.9">A</text>
<text x="42.1" y="37.8">+VCC</text>
<text x="49" y="38.6">2</text>
<text x="56.7" y="36.1">1</text>
<text x="56.7" y="41.1">3</text>
<text x="59.8" y="40.3">+VCC</text>
<text x="103.9" y="36.9" transform="rotate(-90 103.9 36.9)">8</text>
<text x="119.1" y="36.9" transform="rotate(-90 119.1 36.9)">8</text>
<text x="23" y="46.7">+VCC</text>
<text x="30.6" y="45.7">1</text>
<text x="42.7" y="46.7">-VEE</text>
<text x="49" y="47.5">5</text>
<text x="56.7" y="45">4</text>
<text x="23.7" y="49.2">-VEE</text>
<text x="30.6" y="48.3">2</text>
<text x="30.6" y="50.8">3</text>
<text x="56.7" y="50">6</text>
<text x="59.8" y="49.2">-VEE</text>
<text x="103.9" y="48.4" transform="rotate(-90 103.9 48.4)">4</text>
<text x="119.1" y="48.4" transform="rotate(-90 119.1 48.4)">4</text>
<text x="24" y="78">1</text>
<text x="30.7" y="73.1" transform="rotate(-90 30.7 73.1)">2</text>
<text x="165.9" y="77.5">5</text>
<text x="165.9" y="72.4">6</text>
<text x="178.6" y="74.9">7</text>
<text x="30.7" y="80.8" transform="rotate(-90 30.7 80.8)">3</text>
<text x="49" y="82.5">3</text>
<text x="214.1" y="82.5">6</text>
<text x="10.3" y="85.9">B</text>
<text x="49" y="87.6">2</text>
<text x="61.7" y="85.1">1</text>
<text x="107.5" y="86.9">3</text>
<text x="115.1" y="84.3">1</text>
<text x="115.1" y="86.9">2</text>
<text x="115.1" y="89.4">4</text>
<text x="214.1" y="87.6">5</text>
<text x="226.8" y="85.1">7</text>
<text x="285.3" y="85.9">B</text>
<text x="273.2" y="91.4">1</text>
<text x="273.2" y="94">2</text>
<text x="165.9" y="97.8">3</text>
<text x="178.6" y="100.3">1</text>
<text x="165.9" y="102.9">2</text>
<text x="10.3" y="135.9">C</text>
<text x="285.3" y="135.9">C</text>
<text x="115.1" y="141.5">5</text>
<text x="169.7" y="138.9">1</text>
<text x="171.4" y="139.3">R</text>
<text x="107.5" y="144">7</text>
<text x="115.1" y="144">6</text>
<text x="115.1" y="146.6">8</text>
<text x="169.7" y="144">3</text>
<text x="169.7" y="149.1">4</text>
<text x="171.4" y="144.4">G</text>
<text x="171.4" y="149.5">B</text>
<text x="177.3" y="144">2</text>
<text x="10.3" y="185.9">D</text>
<text x="285.3" y="185.9">D</text>
<text x="35" y="199.9">1</text>
<text x="85" y="199.9">2</text>
<text x="135" y="199.9">3</text>
<text x="185" y="199.9">4</text>
<text x="235" y="199.9">5</text>
<text x="285" y="199.9">6</text>
</g>
<g font-size="1.8" fill="#008484">
<text x="170.5" y="28.2">1Meg</text>
<text x="171.1" y="24.4">R14</text>
<text x="36.4" y="33.9">J2</text>
<text x="47" y="35.2">SW1A</text>
<text x="66.7" y="30.1">VCC</text>
<text x="84.5" y="30.1">VCC</text>
<text x="102.3" y="30.3">VCC</text>
<text x="117.5" y="30.3">VCC</text>
<text x="26" y="41.5">GND</text>
<text x="88.7" y="36.3">C2</text>
<text x="89" y="39">220u</text>
<text x="104.8" y="41.1" transform="rotate(-90 104.8 41.1)">V+</text>
<text x="120" y="41.1" transform="rotate(-90 120 41.1)">V+</text>
<text x="166.9" y="41.5">820p</text>
<text x="167.8" y="36.2">C5</text>
<text x="174.9" y="37.1">R15</text>
<text x="175.1" y="40.9">18k</text>
<text x="47" y="44.1">SW1B</text>
<text x="78" y="47.4">GND</text>
<text x="88.7" y="43.9">C3</text>
<text x="89" y="46.7">220u</text>
<text x="105" y="43.3">U1C</text>
<text x="120.2" y="43.3">U2C</text>
<text x="36.5" y="49.6">J3</text>
<text x="66.8" y="49.9">VEE</text>
<text x="84.6" y="53.7">VEE</text>
<text x="167.8" y="50.2">C6</text>
<text x="174.9" y="51">R16</text>
<text x="26" y="57.5">GND</text>
<text x="102.4" y="56.2">VEE</text>
<text x="117.6" y="56.2">VEE</text>
<text x="167.4" y="55.5">2n2</text>
<text x="174.6" y="54.9">100k</text>
<text x="167.8" y="62.9">C7</text>
<text x="174.9" y="63.7">R17</text>
<text x="153.3" y="71.4">R18</text>
<text x="167.4" y="68.2">5n6</text>
<text x="174.6" y="67.6">330k</text>
<text x="18.5" y="72.2">VCC</text>
<text x="31.7" y="76.2">Q1</text>
<text x="153" y="75.2">220k</text>
<text x="172.2" y="72">U1B</text>
<text x="197.8" y="75.2">R13</text>
<text x="218.7" y="77.7">1Meg</text>
<text x="219.4" y="73.9">R22</text>
<text x="32.1" y="78.9">2N2905A</text>
<text x="51.3" y="83.4">+</text>
<text x="55.4" y="82.2">U1A</text>
<text x="81.4" y="83.4">C4</text>
<text x="106.7" y="83.4">SW2A</text>
<text x="168.1" y="78.4">+</text>
<text x="197.4" y="79">220k</text>
<text x="197.8" y="81.5">R21</text>
<text x="220.5" y="82.2">U2B</text>
<text x="249.1" y="83.4">C9</text>
<text x="27.9" y="87.7" transform="rotate(-90 27.9 87.7)">R1</text>
<text x="31.7" y="88.6" transform="rotate(-90 31.7 88.6)">100k</text>
<text x="81.5" y="88.5">1u</text>
<text x="161.9" y="85.5">GND</text>
<text x="197.4" y="85.3">820k</text>
<text x="197.8" y="87.9">R24</text>
<text x="216.4" y="88.5">+</text>
<text x="249.2" y="88.5">1u</text>
<text x="275.8" y="89.8">J4</text>
<text x="27.4" y="95.6">VEE</text>
<text x="54.7" y="93">R3</text>
<text x="197.4" y="91.7">180k</text>
<text x="250.4" y="92.3">VR1</text>
<text x="250.7" y="94.2">10k</text>
<text x="261.3" y="90.4">R19</text>
<text x="261.9" y="94.2">1k</text>
<text x="47" y="99.2" transform="rotate(-90 47 99.2)">R2</text>
<text x="50.8" y="99.5" transform="rotate(-90 50.8 99.5)">10k</text>
<text x="53.6" y="96.8">1Meg</text>
<text x="145.4" y="96.8">390k</text>
<text x="145.7" y="100.6">R23</text>
<text x="168.1" y="98.7">+</text>
<text x="172.2" y="97.4">U2A</text>
<text x="208.9" y="96.9">GND</text>
<text x="268.5" y="99.9">GND</text>
<text x="50.6" y="104.8">C1</text>
<text x="50.6" y="107.6">1u</text>
<text x="139.7" y="104.7" transform="rotate(-90 139.7 104.7)">R20</text>
<text x="143.5" y="105.1" transform="rotate(-90 143.5 105.1)">220k</text>
<text x="151.8" y="104.6" transform="rotate(-90 151.8 104.6)">22n</text>
<text x="157.1" y="104.3" transform="rotate(-90 157.1 104.3)">C8</text>
<text x="253.3" y="103.2">GND</text>
<text x="139" y="113.4">GND</text>
<text x="151.7" y="113.4">GND</text>
<text x="46.5" y="114.7">VEE</text>
<text x="148.1" y="131.7">R4</text>
<text x="172.9" y="130.8">D1</text>
<text x="148.1" y="134.2">R5</text>
<text x="148.1" y="136.8">R6</text>
<text x="151.9" y="133">0</text>
<text x="151.9" y="135.5">0</text>
<text x="169.1" y="133.5">LED_RKGB</text>
<text x="101" y="138.2">VCC</text>
<text x="148.1" y="141.9">R8</text>
<text x="148.1" y="139.3">R7</text>
<text x="151.9" y="143.1">0</text>
<text x="151.9" y="138">0</text>
<text x="151.9" y="140.6">0</text>
<text x="106.7" y="145.7">SW2B</text>
<text x="147" y="149.5">R11</text>
<text x="147" y="146.9">R10</text>
<text x="148.1" y="144.4">R9</text>
<text x="151.9" y="145.7">0</text>
<text x="151.9" y="148.2">0</text>
<text x="178.4" y="149">GND</text>
<text x="147" y="152">R12</text>
<text x="151.9" y="153.3">0</text>
<text x="151.9" y="150.7">0</text>
</g>
<g font-size="1.8" fill="#0000c2">
<text x="166.4" y="30.9">2*pi*C5*R15</text>
<text x="166.4" y="32.9">=&gt; 10.8 kHz</text>
<text x="166.4" y="44.8">2*pi*C6*R16</text>
<text x="166.4" y="46.9">=&gt; 723 Hz</text>
<text x="39.4" y="53">Second throw (pins 3 and 6)</text>
<text x="39.4" y="55">aren't needed, so connect them</text>
<text x="39.4" y="57">to pins 2 and 5</text>
<text x="167" y="58.2">2*pi*C7*R17</text>
<text x="167" y="60.2">=&gt; 86.1 Hz</text>
<text x="45.7" y="74.1">|Gain| = R3/R2 + 1</text>
<text x="248.9" y="76.6">2*pi*C9*RV1 =&gt;</text>
<text x="15.2" y="83.7">~30mV p-p</text>
<text x="116.8" y="82.4">White stage</text>
<text x="248.9" y="78.6">fc_min = 7.96 Hz</text>
<text x="116.8" y="87.5">Brown stage</text>
<text x="116.8" y="85">Pink stage</text>
<text x="75.6" y="92.3">2*pi*C4*R13 =</text>
<text x="75.6" y="94.4">2*pi*C10*R18</text>
<text x="75.6" y="96.4">=&gt; 0.723 Hz</text>
<text x="194.9" y="100.3">White: |Gain| = R22/R13</text>
<text x="194.9" y="102.4">Pink: |Gain| = (R14/R18)*(R22/R21)</text>
<text x="194.9" y="104.4">Brown: |Gain| = (R22/R24)*(R23/(R20+R23))</text>
<text x="194.9" y="106.4">Ratios determined via simulation</text>
<text x="52.7" y="110.9">2*pi*C1*R2</text>
<text x="52.7" y="112.9">=&gt; 1.59 Hz</text>
<text x="167" y="110.6">2*pi*C4*R20 =&gt;</text>
<text x="167" y="112.6">fc_min = 0.723 Hz</text>
<text x="194.9" y="108.5">to get roughly all equal to 13 dB</text>
<text x="138.4" y="117.2">This gives a roughly equal</text>
<text x="138.4" y="119.3">3 dB cutoff for white and pink</text>
<text x="167" y="114.7">2*pi*C8*R23 =&gt;</text>
<text x="167" y="116.7">fc_max = 18.55 Hz</text>
<text x="116.8" y="139.6">White LED</text>
<text x="116.8" y="142.1">Pink LED</text>
<text x="116.8" y="144.7">Brown LED</text>
<text x="166.4" y="152.3">pin 1 = flat side</text>
<text x="137.2" y="157.1">Resistor values experimentally</text>
<text x="137.2" y="159.1">determined using potientometers to get</text>
<text x="137.2" y="161.2">white, pink, and brown colors</text>
</g>
<g font-size="1.8">
<text x="30.5" y="82.4">vin</text>
<text x="266.7" y="91.3">vout</text>
</g>
<g font-size="1.4" fill="#008484">
<text x="168.8" y="75.7">LT1013CP</text>
<text x="52" y="86.1">LT1013CP</text>
<text x="217.1" y="85.8">LT1013CP</text>
<text x="168.8" y="101.1">LT1013CP</text>
</g>
<g font-size=".9" fill="#840000">
<text x="255" y="89.7" transform="rotate(-90 255 89.7)">1</text>
<text x="255" y="94.2" transform="rotate(-90 255 94.2)">3</text>
<text x="257.1" y="91.4">2</text>
</g>
</svg>
